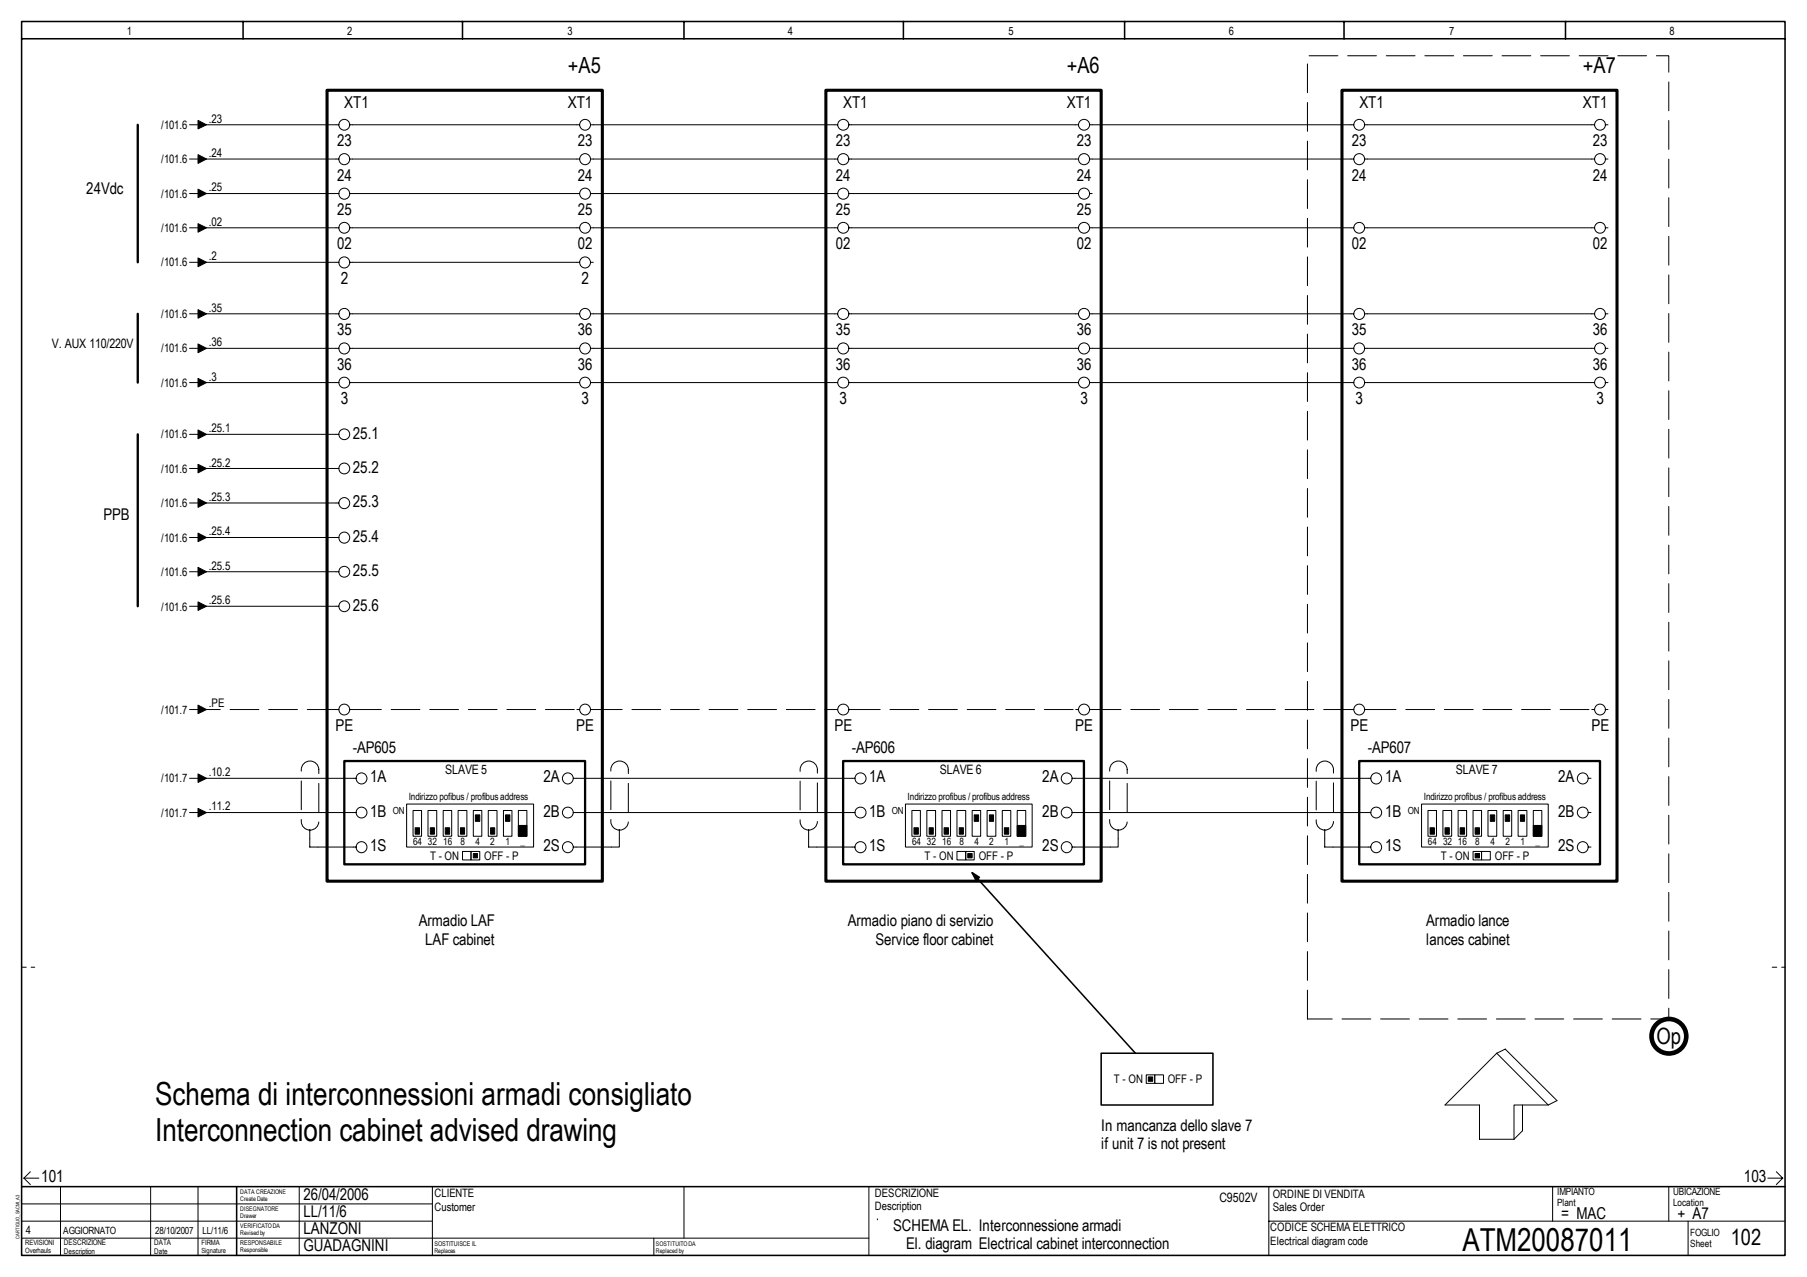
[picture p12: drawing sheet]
<svg xmlns="http://www.w3.org/2000/svg" width="297mm" height="210mm" viewBox="0 0 297 210" stroke-linecap="round" stroke-linejoin="round" font-family="sans-serif">
<path d="M3.6 3.5h289.8v202.9h-289.8zM3.6 6.4h289.8M40 3.5v2.9M76 3.5v2.9M112.4 3.5v2.9M148.5 3.5v2.9M184.9 3.5v2.9M220.9 3.5v2.9M257.3 3.5v2.9M3.6 195.1h289.8M38.9 195.1v11.3" fill="none" stroke="#000" stroke-width=".25"/>
<g fill="none" stroke="#000" stroke-width=".16">
<path d="M3.6 197.9h67.5M3.9 193.7l1.1 1M3.9 193.7h2.5M5 192.6l-1.1 1.1M9.9 195.1v11.3M24.8 195.1v11.3M32.6 195.1v11.3M49.2 195.1v11.3M71.1 195.1v11.3M112.4 195.1v8.4M290.6 193.7h2.4M292 192.6l1 1.1"/>
<path d="M293 193.7l-1 1M3.6 200.7h67.5M3.6 203.5h139.2M107.5 203.5v2.9"/>
</g>
<path d="M3.6 159h2.1M291.3 159h2.1" fill="none" stroke="#000" stroke-width=".16" stroke-dasharray=".8 .8"/>
<path d="M114.9 195.8h26.2v7h-26.2z" fill="#fff"/>
<g fill="none" stroke="#000" stroke-width=".16">
<path d="M31.2 37.4h2.1M31.2 31.8h2.1M31.2 26.1h2.1M31.2 20.5h2.1M33.9 37.4h21.8M33.9 31.8h21.8M33.9 26.1h21.8M33.9 20.5h21.8M57.5 37.4h37.8M57.5 31.8h37.8M57.5 26.1h37.8M57.5 20.5h37.8"/>
<path d="M97.1 37.4h40.6M97.1 31.8h40.6M97.1 26.1h40.6M97.1 20.5h40.6M139.5 37.4h37.8M139.5 31.8h37.8M139.5 26.1h37.8M139.5 20.5h37.8M179.1 37.4h43.4M179.1 31.8h.4M179.1 26.1h43.4M179.1 20.5h43.4"/>
<path d="M224.3 37.4h37.8M224.3 26.1h37.8M224.3 20.5h37.8M263.9 37.4h.4M263.9 26.1h.4M263.9 20.5h.4M31.2 57.3h2.1M31.2 51.6h2.1M31.2 43.1h2.1M33.9 57.3h21.8M33.9 51.6h21.8M33.9 43.1h21.8"/>
<path d="M57.5 57.3h37.8M57.5 51.6h37.8M57.5 43.1h37.8M97.1 57.3h40.6M97.1 51.6h40.6M97.1 43.1h.4M139.5 57.3h37.8M139.5 51.6h37.8M179.1 57.3h43.4M179.1 51.6h43.4M224.3 57.3h37.8M224.3 51.6h37.8"/>
<path d="M263.9 57.3h.4M263.9 51.6h.4M31.2 62.9h2.1M31.2 71.4h2.1M31.2 77h2.1M33.9 62.9h21.8M33.9 71.4h21.8M33.9 77h21.8M57.5 62.9h37.8M97.1 62.9h40.6M139.5 62.9h37.8M179.1 62.9h43.4"/>
<path d="M224.3 62.9h37.8M263.9 62.9h.4M31.2 82.7h2.1M31.2 88.3h2.1M31.2 94h2.1M31.2 99.7h2.1M33.9 82.7h21.8M33.9 88.3h21.8M33.9 94h21.8M33.9 99.7h21.8M31.2 116.6h2.1M55.2 116.6h.5"/>
<path d="M57.5 116.6h.5M94.8 116.6h.5M97.1 116.6h.4M137.2 116.6h.5M139.5 116.6h.5M176.8 116.6h.5M179.1 116.6h.4M222.1 116.6h.4M224.3 116.6h.4M261.7 116.6h.4M263.9 116.6h.4M31.2 133.6h2.1"/>
<path d="M31.2 127.9h2.1M33.9 133.6h24.6M33.9 127.9h24.6M50.9 136.4v2.8h7.6M66.8 132.2h20.9v7h-20.9zM67.9 133.2h1.4v4.3h-1.4zM70.4 133.2h1.4v4.3h-1.4zM72.9 133.2h1.3v4.3h-1.3zM75.3 133.2h1.4v4.3h-1.4zM76 140h1.4v1.4h-1.4zM77.4 140h1.5v1.4h-1.5zM77.8 133.2h1.4v4.3h-1.4z"/>
<path d="M80.3 133.2h1.4v4.3h-1.4zM82.8 133.2h1.4v4.3h-1.4zM85.2 133.2h1.4v4.3h-1.4zM94.2 133.6h46.3M94.2 127.9h46.3M101.8 136.4v2.8h-7.6M132.9 136.4v2.8h7.6M148.8 132.2h20.9v7h-20.9zM149.9 133.2h1.4v4.3h-1.4zM152.4 133.2h1.4v4.3h-1.4zM154.9 133.2h1.3v4.3h-1.3zM157.3 133.2h1.4v4.3h-1.4z"/>
<path d="M157.3 140h1.4v1.4h-1.4zM158.7 140h1.4v1.4h-1.4zM159.8 133.2h1.4v4.3h-1.4zM162.3 133.2h1.4v4.3h-1.4zM164.8 133.2h1.4v4.3h-1.4zM167.2 133.2h1.4v4.3h-1.4zM176.2 133.6h49.1M176.2 127.9h49.1M183.8 136.4v2.8h-7.6M217.8 136.4v2.8h7.5M233.7 132.2h20.8v7h-20.8zM234.7 133.2h1.4v4.3h-1.4z"/>
<path d="M237.2 133.2h1.4v4.3h-1.4zM239.7 133.2h1.4v4.3h-1.4zM242.1 133.2h1.4v4.3h-1.4zM242.1 140h1.4v1.4h-1.4zM243.5 140h1.5v1.4h-1.5zM244.6 133.2h1.4v4.3h-1.4zM247.1 133.2h1.4v4.3h-1.4zM249.6 133.2h1.4v4.3h-1.4zM252 133.2h1.4v4.3h-1.4zM261.1 139.2h.4M261.1 133.6h.4M261.1 127.9h.4"/>
<path d="M188.4 176.7h1.4v1.4h-1.4zM189.8 176.7h1.5v1.4h-1.5zM246 173.1l-8.5 8.5h5.7v5.7h5.7M246 173.1l8.5 8.5M246 173.1l1.4-.7 8.5 8.5-1.4 .7M142.8 195.1v11.3M208.6 195.1v11.3M250.3 181.6v4.3l-1.4 1.4M254.5 181.6h-5.6v5.7M255.2 195.1v5.6M274.3 195.1v5.6M144.2 200.3h.1"/>
<path d="M208.6 200.7h84.8M277.5 200.7v5.7"/>
<circle cx="56.6" cy="26.2" r=".9"/>
<circle cx="56.6" cy="31.8" r=".9"/>
<circle cx="56.6" cy="20.5" r=".89"/>
<circle cx="56.6" cy="37.4" r=".89"/>
<circle cx="96.2" cy="26.2" r=".9"/>
<circle cx="96.2" cy="31.8" r=".9"/>
<circle cx="96.2" cy="20.5" r=".89"/>
<circle cx="96.2" cy="37.4" r=".89"/>
<circle cx="138.6" cy="26.2" r=".91"/>
<circle cx="138.6" cy="31.8" r=".91"/>
<circle cx="138.6" cy="20.5" r=".9"/>
<circle cx="138.6" cy="37.4" r=".9"/>
<circle cx="178.2" cy="26.2" r=".91"/>
<circle cx="178.2" cy="31.8" r=".91"/>
<circle cx="178.2" cy="20.5" r=".9"/>
<circle cx="178.2" cy="37.4" r=".9"/>
<circle cx="223.4" cy="26.2" r=".9"/>
<circle cx="223.4" cy="20.5" r=".89"/>
<circle cx="223.4" cy="37.4" r=".89"/>
<circle cx="263" cy="26.2" r=".9"/>
<circle cx="263" cy="20.5" r=".89"/>
<circle cx="263" cy="37.4" r=".89"/>
<circle cx="56.6" cy="43.1" r=".9"/>
<circle cx="56.6" cy="57.3" r=".9"/>
<circle cx="56.6" cy="51.6" r=".9"/>
<circle cx="96.2" cy="43.1" r=".9"/>
<circle cx="96.2" cy="51.6" r=".9"/>
<circle cx="96.2" cy="57.3" r=".9"/>
<circle cx="138.6" cy="51.6" r=".91"/>
<circle cx="138.6" cy="57.3" r=".91"/>
<circle cx="178.2" cy="51.6" r=".91"/>
<circle cx="178.2" cy="57.3" r=".91"/>
<circle cx="223.4" cy="51.6" r=".9"/>
<circle cx="223.4" cy="57.3" r=".9"/>
<circle cx="263" cy="57.3" r=".9"/>
<circle cx="263" cy="51.6" r=".9"/>
<circle cx="56.6" cy="77" r=".89"/>
<circle cx="56.6" cy="62.9" r=".89"/>
<circle cx="56.6" cy="71.4" r=".89"/>
<circle cx="96.2" cy="62.9" r=".89"/>
<circle cx="138.6" cy="62.9" r=".9"/>
<circle cx="178.2" cy="62.9" r=".9"/>
<circle cx="223.4" cy="62.9" r=".89"/>
<circle cx="263" cy="62.9" r=".89"/>
<circle cx="56.6" cy="88.4" r=".9"/>
<circle cx="56.6" cy="82.7" r=".9"/>
<circle cx="56.6" cy="94" r=".89"/>
<circle cx="56.6" cy="99.7" r=".89"/>
<circle cx="56.6" cy="116.6" r=".89"/>
<circle cx="96.2" cy="116.6" r=".89"/>
<circle cx="138.6" cy="116.6" r=".9"/>
<circle cx="178.2" cy="116.6" r=".9"/>
<circle cx="223.4" cy="116.6" r=".89"/>
<circle cx="263" cy="116.6" r=".89"/>
<circle cx="59.4" cy="139.2" r=".9"/>
<circle cx="59.4" cy="127.9" r=".9"/>
<circle cx="59.4" cy="133.6" r=".89"/>
<circle cx="93.3" cy="139.2" r=".9"/>
<circle cx="93.3" cy="127.9" r=".9"/>
<circle cx="93.3" cy="133.6" r=".89"/>
<circle cx="141.5" cy="139.3" r=".91"/>
<circle cx="141.5" cy="127.9" r=".91"/>
<circle cx="141.5" cy="133.6" r=".9"/>
<circle cx="175.3" cy="139.2" r=".9"/>
<circle cx="175.3" cy="127.9" r=".9"/>
<circle cx="175.3" cy="133.6" r=".89"/>
<circle cx="226.2" cy="139.2" r=".9"/>
<circle cx="226.2" cy="127.9" r=".9"/>
<circle cx="226.2" cy="133.6" r=".89"/>
<circle cx="260.2" cy="139.2" r=".9"/>
<circle cx="260.2" cy="127.9" r=".9"/>
<circle cx="260.2" cy="133.6" r=".89"/>
</g>
<g fill="none" stroke="#000" stroke-width=".16" stroke-dasharray="4.7 1.6">
<path d="M55.2 116.6h-21.3M58 116.6h36.8M97.5 116.6h39.7M140 116.6h36.8M179.5 116.6h42.6M224.7 116.6h37M50.1 125.4a1.44 1.44 0 0 1 2.3 1.1v8.5a1.44 1.44 0 0 1-1.4 1.4 1.44 1.44 0 0 1-1.5-1.4v-8.5l.1-.4zM50.9 136.4h.1M100.7 125.7a1.45 1.45 0 0 1 1.6-.5 1.45 1.45 0 0 1 1 1.3v8.5a1.44 1.44 0 0 1-1.4 1.4 1.44 1.44 0 0 1-1.5-1.4v-8.5zM101.8 136.4h.1M131.8 125.7a1.42 1.42 0 0 1 1.6-.5 1.42 1.42 0 0 1 1 1.3v8.5a1.42 1.42 0 0 1-1.5 1.4 1.42 1.42 0 0 1-1.4-1.4v-8.5zM132.9 136.4h.1"/>
<path d="M182.7 125.7a1.45 1.45 0 0 1 1.6-.5 1.45 1.45 0 0 1 1 1.3v8.5a1.44 1.44 0 0 1-1.4 1.4 1.44 1.44 0 0 1-1.5-1.4v-8.5zM183.8 136.4h.1M216.6 125.7a1.42 1.42 0 0 1 1.6-.5 1.42 1.42 0 0 1 1 1.3v8.5a1.42 1.42 0 0 1-1.4 1.4 1.42 1.42 0 0 1-1.4-1.4v-8.5zM217.8 136.4h.1M214.9 167.5v-158.3h59.4v158.3h-59.4"/>
</g>
<path d="M22.6 20.5v22.6M22.6 51.6v11.3M22.6 71.4v28.3M56.6 125.1h39.6v17h-39.6zM138.6 125.1h39.6v17h-39.6zM223.4 125.1h39.6v17h-39.6z" fill="none" stroke="#000" stroke-width=".38"/>
<g fill="#000" stroke="#000" stroke-width=".16">
<path d="M32.6 19.8l1.3 .7-1.3 .7z" fill-rule="evenodd"/>
<path d="M32.6 25.4l1.3 .7-1.3 .8z" fill-rule="evenodd"/>
<path d="M32.6 31.1l1.3 .7-1.3 .7z" fill-rule="evenodd"/>
<path d="M32.6 36.8l1.3 .6-1.3 .8z" fill-rule="evenodd"/>
<path d="M32.6 42.4l1.3 .7-1.3 .7z" fill-rule="evenodd"/>
<path d="M32.6 50.9l1.3 .7-1.3 .7z" fill-rule="evenodd"/>
<path d="M32.6 56.5l1.3 .8-1.3 .7z" fill-rule="evenodd"/>
<path d="M32.6 62.2l1.3 .7-1.3 .7z" fill-rule="evenodd"/>
<path d="M32.6 70.7l1.3 .7-1.3 .7z" fill-rule="evenodd"/>
<path d="M32.6 76.3l1.3 .7-1.3 .7z" fill-rule="evenodd"/>
<path d="M32.6 82l1.3 .7-1.3 .7z" fill-rule="evenodd"/>
<path d="M32.6 87.6l1.3 .7-1.3 .7z" fill-rule="evenodd"/>
<path d="M32.6 93.3l1.3 .7-1.3 .7z" fill-rule="evenodd"/>
<path d="M32.6 98.9l1.3 .8-1.3 .6z" fill-rule="evenodd"/>
<path d="M32.6 115.9l1.3 .7-1.3 .7z" fill-rule="evenodd"/>
<path d="M32.6 127.2l1.3 .7-1.3 .7z" fill-rule="evenodd"/>
<path d="M32.6 132.9l1.3 .7-1.3 .7z" fill-rule="evenodd"/>
<path d="M68.2 136.1h.8v1h-.8z" fill-rule="evenodd"/>
<path d="M70.7 136.1h.7v1h-.7z" fill-rule="evenodd"/>
<path d="M73.2 136.1h.7v1h-.7z" fill-rule="evenodd"/>
<path d="M75.7 136.1h.7v1h-.7z" fill-rule="evenodd"/>
<path d="M78.1 133.9h.8v1.1h-.8z" fill-rule="evenodd"/>
<path d="M80.6 136.1h.7v1h-.7z" fill-rule="evenodd"/>
<path d="M83.1 133.9h.7v1.1h-.7z" fill-rule="evenodd"/>
<path d="M85.2 135.7h1.4v1.8h-1.4z" fill-rule="evenodd"/>
<path d="M150.2 136.1h.8v1h-.8z" fill-rule="evenodd"/>
<path d="M152.7 136.1h.7v1h-.7z" fill-rule="evenodd"/>
<path d="M155.2 136.1h.7v1h-.7z" fill-rule="evenodd"/>
<path d="M157.7 136.1h.7v1h-.7z" fill-rule="evenodd"/>
<path d="M160.1 133.9h.8v1.1h-.8z" fill-rule="evenodd"/>
<path d="M162.6 133.9h.7v1.1h-.7z" fill-rule="evenodd"/>
<path d="M165.1 136.1h.7v1h-.7z" fill-rule="evenodd"/>
<path d="M167.2 135.7h1.4v1.8h-1.4z" fill-rule="evenodd"/>
<path d="M235.1 136.1h.7v1h-.7z" fill-rule="evenodd"/>
<path d="M237.5 136.1h.7v1h-.7z" fill-rule="evenodd"/>
<path d="M240 136.1h.7v1h-.7z" fill-rule="evenodd"/>
<path d="M242.5 136.1h.7v1h-.7z" fill-rule="evenodd"/>
<path d="M245 133.9h.7v1.1h-.7z" fill-rule="evenodd"/>
<path d="M247.4 133.9h.8v1.1h-.8z" fill-rule="evenodd"/>
<path d="M249.9 133.9h.7v1.1h-.7z" fill-rule="evenodd"/>
<path d="M252 135.7h1.4v1.8h-1.4z" fill-rule="evenodd"/>
<path d="M77.8 140.3h.7v.7h-.7z" fill-rule="evenodd"/>
<path d="M159.1 140.3h.7v.7h-.7z" fill-rule="evenodd"/>
<path d="M242.5 140.3h.7v.7h-.7z" fill-rule="evenodd"/>
<path d="M188.8 177h.7v.7h-.7z" fill-rule="evenodd"/>
</g>
<path d="M53.8 14.8h45.2v130h-45.2zM135.8 14.8h45.2v130h-45.2zM220.6 14.8h45.2v130h-45.2z" fill="none" stroke="#000" stroke-width=".51"/>
<path d="M159.8 143.4l26.8 29.7M181 173.1h18.4v8.5h-18.4z" fill="none" stroke="#000" stroke-width=".25"/>
<path d="M159.8 143.4l1.2 .8-.6 .5z" fill-rule="evenodd" fill="#000" stroke="#000" stroke-width=".25"/>
<circle cx="274.3" cy="170.3" r="2.85" fill="none" stroke="#000" stroke-width=".76"/>
<g font-size="5.2">
<text x="25.5" y="181.6">Schema di interconnessioni armadi consigliato</text>
<text x="25.5" y="187.6">Interconnection cabinet advised drawing</text>
<text x="240.4" y="205.6">ATM20087011</text>
</g>
<g font-size="3.7">
<text x="93.3" y="12">+A5</text>
<text x="175.4" y="12">+A6</text>
<text x="260.2" y="12">+A7</text>
<text x="272.3" y="171.7">Op</text>
<text x="284.5" y="204.6">102</text>
</g>
<g font-size="2.7">
<text x="56.6" y="17.7">XT1</text>
<text x="93.3" y="17.7">XT1</text>
<text x="138.6" y="17.7">XT1</text>
<text x="175.4" y="17.7">XT1</text>
<text x="223.5" y="17.7">XT1</text>
<text x="260.2" y="17.7">XT1</text>
<text x="55.4" y="24">23</text>
<text x="55.4" y="29.7">24</text>
<text x="95" y="24">23</text>
<text x="95" y="29.7">24</text>
<text x="137.4" y="24">23</text>
<text x="137.4" y="29.7">24</text>
<text x="177" y="24">23</text>
<text x="177" y="29.7">24</text>
<text x="222.2" y="24">23</text>
<text x="222.2" y="29.7">24</text>
<text x="261.8" y="24">23</text>
<text x="261.8" y="29.7">24</text>
<text x="14.2" y="31.8">24Vdc</text>
<text x="55.4" y="35.3">25</text>
<text x="95" y="35.3">25</text>
<text x="137.4" y="35.3">25</text>
<text x="177" y="35.3">25</text>
<text x="55.4" y="41">02</text>
<text x="95" y="41">02</text>
<text x="137.4" y="41">02</text>
<text x="177" y="41">02</text>
<text x="222.2" y="41">02</text>
<text x="261.8" y="41">02</text>
<text x="56" y="46.6">2</text>
<text x="95.6" y="46.6">2</text>
<text x="55.4" y="55.1">35</text>
<text x="95" y="55.1">36</text>
<text x="137.4" y="55.1">35</text>
<text x="177" y="55.1">36</text>
<text x="222.2" y="55.1">35</text>
<text x="261.8" y="55.1">36</text>
<text x="55.4" y="60.8">36</text>
<text x="95" y="60.8">36</text>
<text x="137.4" y="60.8">36</text>
<text x="177" y="60.8">36</text>
<text x="222.2" y="60.8">36</text>
<text x="261.8" y="60.8">36</text>
<text x="56" y="66.4">3</text>
<text x="95.6" y="66.4">3</text>
<text x="138" y="66.4">3</text>
<text x="177.6" y="66.4">3</text>
<text x="222.8" y="66.4">3</text>
<text x="262.4" y="66.4">3</text>
<text x="58" y="72.1">25.1</text>
<text x="58" y="77.7">25.2</text>
<text x="58" y="83.4">25.3</text>
<text x="17" y="85.5">PPB</text>
<text x="58" y="89">25.4</text>
<text x="58" y="94.7">25.5</text>
<text x="58" y="100.4">25.6</text>
<text x="55.2" y="120.1">PE</text>
<text x="58" y="123.7">-AP605</text>
<text x="94.7" y="120.1">PE</text>
<text x="137.2" y="120.1">PE</text>
<text x="140" y="123.7">-AP606</text>
<text x="176.8" y="120.1">PE</text>
<text x="222" y="120.1">PE</text>
<text x="224.9" y="123.7">-AP607</text>
<text x="261.6" y="120.1">PE</text>
<text x="60.8" y="128.6">1A</text>
<text x="89.3" y="128.6">2A</text>
<text x="142.9" y="128.6">1A</text>
<text x="171.3" y="128.6">2A</text>
<text x="227.7" y="128.6">1A</text>
<text x="256.1" y="128.6">2A</text>
<text x="60.8" y="134.3">1B</text>
<text x="89.3" y="134.3">2B</text>
<text x="142.9" y="134.3">1B</text>
<text x="171.3" y="134.3">2B</text>
<text x="227.7" y="134.3">1B</text>
<text x="256.1" y="134.3">2B</text>
<text x="60.8" y="140">1S</text>
<text x="89.3" y="140">2S</text>
<text x="142.9" y="140">1S</text>
<text x="171.3" y="140">2S</text>
<text x="227.7" y="140">1S</text>
<text x="256.1" y="140">2S</text>
<text x="68.8" y="152.3">Armadio LAF</text>
<text x="69.9" y="155.3">LAF cabinet</text>
<text x="139.4" y="152.3">Armadio piano di servizio</text>
<text x="143.9" y="155.3">Service floor cabinet</text>
<text x="234.5" y="152.3">Armadio lance</text>
<text x="234.5" y="155.3">lances cabinet</text>
<text x="181" y="185.9">In mancanza dello slave 7</text>
<text x="181" y="188.9">if unit 7 is not present</text>
<text x="6.8" y="194.3">101</text>
<text x="49.9" y="197.2">26/04/2006</text>
<text x="286.7" y="194.3">103</text>
<text x="49.9" y="202.8">LANZONI</text>
<text x="49.9" y="200">LL/11/6</text>
<text x="146.8" y="202.3">SCHEMA EL. Interconnessione armadi</text>
<text x="256.6" y="200.3">= MAC</text>
<text x="275.7" y="200.3">+ A7</text>
<text x="49.9" y="205.6">GUADAGNINI</text>
<text x="148.9" y="205.3">El. diagram Electrical cabinet interconnection</text>
</g>
<g font-size="2.1">
<text x="8.5" y="57.3">V. AUX 110/220V</text>
<text x="73.2" y="127.2">SLAVE 5</text>
<text x="154.5" y="127.2">SLAVE 6</text>
<text x="239.3" y="127.2">SLAVE 7</text>
<text x="200.5" y="197.5">C9502V</text>
</g>
<g font-size="1.9">
<text x="20.8" y="5.7">1</text>
<text x="57.1" y="5.7">2</text>
<text x="93.3" y="5.7">3</text>
<text x="129.5" y="5.7">4</text>
<text x="165.8" y="5.7">5</text>
<text x="202" y="5.7">6</text>
<text x="238.2" y="5.7">7</text>
<text x="274.4" y="5.7">8</text>
<text x="26.5" y="21.2">/101.6</text>
<text x="34.3" y="20.2">.23</text>
<text x="26.5" y="26.8">/101.6</text>
<text x="34.3" y="25.8">.24</text>
<text x="26.5" y="32.5">/101.6</text>
<text x="34.3" y="31.5">.25</text>
<text x="26.5" y="38.1">/101.6</text>
<text x="34.3" y="37.1">.02</text>
<text x="26.5" y="43.8">/101.6</text>
<text x="34.3" y="42.8">.2</text>
<text x="26.5" y="52.3">/101.6</text>
<text x="34.3" y="51.2">.35</text>
<text x="26.5" y="57.9">/101.6</text>
<text x="34.3" y="56.9">.36</text>
<text x="26.5" y="63.6">/101.6</text>
<text x="34.3" y="62.5">.3</text>
<text x="34.3" y="71.1">.25.1</text>
<text x="26.5" y="72.1">/101.6</text>
<text x="26.5" y="77.7">/101.6</text>
<text x="34.3" y="76.7">.25.2</text>
<text x="26.5" y="83.4">/101.6</text>
<text x="34.3" y="82.4">.25.3</text>
<text x="26.5" y="89">/101.6</text>
<text x="34.3" y="88">.25.4</text>
<text x="26.5" y="94.7">/101.6</text>
<text x="34.3" y="93.7">.25.5</text>
<text x="26.5" y="100.4">/101.6</text>
<text x="34.3" y="99.3">.25.6</text>
<text x="26.5" y="117.3">/101.7</text>
<text x="34.3" y="116.2">.PE</text>
<text x="26.5" y="128.6">/101.7</text>
<text x="34.3" y="127.6">.10.2</text>
<text x="26.5" y="134.2">/101.7</text>
<text x="34.3" y="133.2">.11.2</text>
<text x="70.7" y="141.4">T - ON</text>
<text x="79.6" y="141.4">OFF - P</text>
<text x="152" y="141.4">T - ON</text>
<text x="160.9" y="141.4">OFF - P</text>
<text x="236.8" y="141.4">T - ON</text>
<text x="245.7" y="141.4">OFF - P</text>
<text x="183.1" y="178.1">T - ON</text>
<text x="192" y="178.1">OFF - P</text>
<text x="71.4" y="196.8">CLIENTE</text>
<text x="143.8" y="196.8">DESCRIZIONE</text>
<text x="209.2" y="196.9">ORDINE DI VENDITA</text>
<text x="4.3" y="202.8">4</text>
<text x="71.4" y="199">Customer</text>
<text x="143.8" y="198.9">Description</text>
<text x="208.8" y="202.4">CODICE SCHEMA ELETTRICO</text>
<text x="209.2" y="199">Sales Order</text>
<text x="208.8" y="204.6">Electrical diagram code</text>
</g>
<g font-size="1.6">
<text x="67.2" y="131.4">Indirizzo pofibus / profibus address</text>
<text x="149.2" y="131.4">Indirizzo profibus / profibus address</text>
<text x="234" y="131.4">Indirizzo profibus / profibus address</text>
<text x="64.6" y="133.8">ON</text>
<text x="146.6" y="133.8">ON</text>
<text x="231.4" y="133.8">ON</text>
<text x="67.9" y="138.9">64</text>
<text x="70.4" y="138.9">32</text>
<text x="72.9" y="138.9">16</text>
<text x="75.7" y="138.9">8</text>
<text x="78.1" y="138.9">4</text>
<text x="80.6" y="138.9">2</text>
<text x="83.1" y="138.9">1</text>
<text x="85.6" y="138.9">_</text>
<text x="149.9" y="138.9">64</text>
<text x="152.4" y="138.9">32</text>
<text x="154.9" y="138.9">16</text>
<text x="157.7" y="138.9">8</text>
<text x="160.2" y="138.9">4</text>
<text x="162.6" y="138.9">2</text>
<text x="165.1" y="138.9">1</text>
<text x="167.6" y="138.9">_</text>
<text x="234.7" y="138.9">64</text>
<text x="237.2" y="138.9">32</text>
<text x="239.7" y="138.9">16</text>
<text x="242.5" y="138.9">8</text>
<text x="245" y="138.9">4</text>
<text x="247.5" y="138.9">2</text>
<text x="250" y="138.9">1</text>
<text x="252.4" y="138.9">_</text>
<text x="256" y="196.5">IMPIANTO</text>
<text x="275" y="196.5">UBICAZIONE</text>
<text x="10.4" y="202.8">AGGIORNATO</text>
<text x="25.5" y="202.8">28/10/2007</text>
<text x="33.3" y="202.8">LL/11/6</text>
<text x="256" y="198.3">Plant</text>
<text x="275" y="198.3">Location</text>
<text x="277.9" y="203.2">FOGLIO</text>
<text x="277.9" y="205">Sheet</text>
</g>
<g font-size="1.3">
<text x="10.5" y="204.7">DESCRIZIONE</text>
<text x="10.5" y="206.1">Description</text>
<text x="25.4" y="204.7">DATA</text>
<text x="25.4" y="206.1">Date</text>
</g>
<g font-size="1.2">
<text x="4.1" y="204.7">REVISIONI</text>
<text x="4.1" y="206">Overhauls</text>
<text x="33.1" y="204.7">FIRMA</text>
<text x="33.1" y="206">Signature</text>
</g>
<g font-size="1.1">
<text x="39.5" y="204.7">RESPONSABILE</text>
<text x="71.4" y="204.7">SOSTITUISCE IL</text>
</g>
<g font-size="1">
<text x="39.5" y="196.2">DATA CREAZIONE</text>
<text x="39.5" y="197.4">Create Date</text>
<text x="39.5" y="199">DISEGNATORE</text>
<text x="39.5" y="200.2">Drawer</text>
<text x="39.5" y="201.8">VERIFICATO DA</text>
<text x="39.5" y="203.1">Revised by</text>
<text x="39.5" y="205.8">Responsible</text>
<text x="71.4" y="205.9">Replaces</text>
<text x="107.8" y="204.7">SOSTITUITO DA</text>
<text x="107.8" y="205.9">Replaced by</text>
</g>
<text font-size=".8" x="3.2" y="203.6" transform="rotate(-90 3.2 203.6)">CARTIGLIO_SACMI_A3</text>
</svg>
